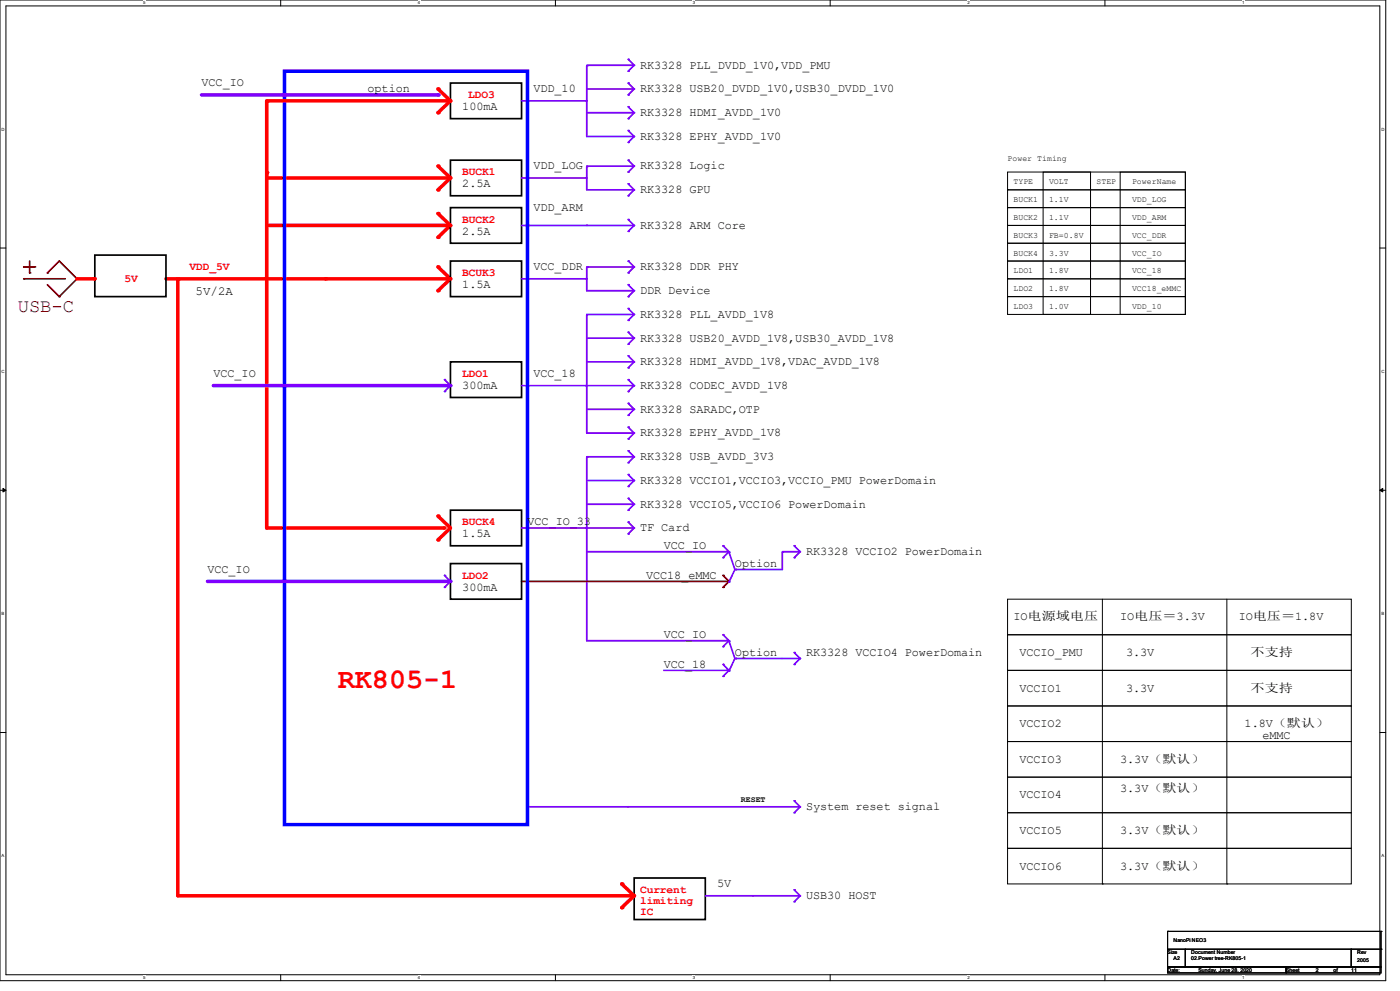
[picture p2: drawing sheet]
<svg xmlns="http://www.w3.org/2000/svg" width="420mm" height="297mm" viewBox="0 0 420 297" stroke-linecap="round" stroke-linejoin="round" font-family="sans-serif">
<path d="M0 0h415.7v293.9h-415.7zM1.8 1.8h412.1v290.3h-412.1z" fill="none" stroke="#000" stroke-width=".3"/>
<g fill="#fff">
<path d="M43 .2h.6v1.4h-.6z"/>
<path d="M43 292.3h.6v1.4h-.6z"/>
</g>
<path d="M84.2 0v1.8M84.2 292.1v1.8" fill="none" stroke="#000" stroke-width=".3"/>
<g fill="#fff">
<path d="M125.4 .2h.7v1.4h-.7z"/>
<path d="M125.4 292.3h.7v1.4h-.7z"/>
</g>
<path d="M166.6 0v1.8M166.6 292.1v1.8" fill="none" stroke="#000" stroke-width=".3"/>
<g fill="#fff">
<path d="M207.8 .2h.7v1.4h-.7z"/>
<path d="M207.8 292.3h.7v1.4h-.7z"/>
</g>
<path d="M249 0v1.8M249 292.1v1.8" fill="none" stroke="#000" stroke-width=".3"/>
<g fill="#fff">
<path d="M290.2 .2h.7v1.4h-.7z"/>
<path d="M290.2 292.3h.7v1.4h-.7z"/>
</g>
<path d="M331.5 0v1.8M331.5 292.1v1.8" fill="none" stroke="#000" stroke-width=".3"/>
<g fill="#fff">
<path d="M372.7 .2h.6v1.4h-.6z"/>
<path d="M372.7 292.3h.6v1.4h-.6z"/>
<path d="M.5 38.1h.9v1.4h-.9z"/>
<path d="M414.4 38.1h.9v1.4h-.9z"/>
<path d="M.5 110.6h.9v1.4h-.9z"/>
<path d="M414.4 110.6h.9v1.4h-.9z"/>
</g>
<path d="M0 74.3h1.8M413.9 74.3h1.8" fill="none" stroke="#000" stroke-width=".3"/>
<g fill="#fff">
<path d="M.5 183.2h.8v1.4h-.8z"/>
<path d="M414.4 183.2h.8v1.4h-.8z"/>
</g>
<path d="M0 146.9h1.8M413.9 146.9h1.8" fill="none" stroke="#000" stroke-width=".3"/>
<path d="M.9 146.4l.9 .5-.9 .5zM413.9 146.9l.9-.5v1z" fill="#000" stroke="#000" stroke-width=".3"/>
<g fill="#fff">
<path d="M.5 255.8h.8v1.4h-.8z"/>
<path d="M414.4 255.8h.8v1.4h-.8z"/>
</g>
<path d="M0 219.5h1.8M413.9 219.5h1.8" fill="none" stroke="#000" stroke-width=".3"/>
<path d="M188.5 99.6l1.7 1.7" fill="none" stroke="#7f00ff" stroke-width=".51"/>
<circle cx="188.5" cy="99.6" r=".25" fill="#7f00ff"/>
<path d="M176 101.3h14.1" fill="none" stroke="#7f00ff" stroke-width=".51"/>
<circle cx="190.1" cy="101.3" r=".25" fill="#7f00ff"/>
<path d="M190.2 101.3l-1.7 1.8" fill="none" stroke="#7f00ff" stroke-width=".51"/>
<circle cx="188.5" cy="103.1" r=".25" fill="#7f00ff"/>
<path d="M135.1 67.6l-3.7 3.5" fill="none" stroke="#f00" stroke-width="1.1"/>
<circle cx="131.4" cy="71.1" r=".53" fill="#f00"/>
<path d="M135.1 62.2h21.4v10.7h-21.4z" fill="none" stroke="#000" stroke-width=".51"/>
<path d="M80 67.6h55" fill="none" stroke="#f00" stroke-width="1.1"/>
<circle cx="135" cy="67.6" r=".53" fill="#f00"/>
<path d="M80 51.7v106.5" fill="none" stroke="#f00" stroke-width="1.1"/>
<circle cx="80" cy="51.7" r=".53" fill="#f00"/>
<path d="M135.1 48h21.4v10.7h-21.4z" fill="none" stroke="#000" stroke-width=".51"/>
<path d="M131.4 64l3.7 3.6" fill="none" stroke="#f00" stroke-width="1.1"/>
<circle cx="131.4" cy="64" r=".53" fill="#f00"/>
<path d="M135.1 53.3l-3.7 3.6" fill="none" stroke="#f00" stroke-width="1.1"/>
<circle cx="131.4" cy="56.9" r=".53" fill="#f00"/>
<path d="M131.4 49.8l3.7 3.5" fill="none" stroke="#f00" stroke-width="1.1"/>
<circle cx="131.4" cy="49.8" r=".53" fill="#f00"/>
<path d="M80 53.3h55" fill="none" stroke="#f00" stroke-width="1.1"/>
<circle cx="135" cy="53.3" r=".53" fill="#f00"/>
<path d="M131.4 80l3.7 3.6" fill="none" stroke="#f00" stroke-width="1.1"/>
<circle cx="131.4" cy="80" r=".53" fill="#f00"/>
<path d="M135.1 83.6l-3.7 3.5" fill="none" stroke="#f00" stroke-width="1.1"/>
<circle cx="131.4" cy="87.1" r=".53" fill="#f00"/>
<path d="M135.1 78.2h21.4v10.7h-21.4z" fill="none" stroke="#000" stroke-width=".51"/>
<path d="M97.8 83.6h37.2" fill="none" stroke="#f00" stroke-width="1.1"/>
<circle cx="135" cy="83.6" r=".53" fill="#f00"/>
<path d="M80 158.2h53.2" fill="none" stroke="#f00" stroke-width="1.1"/>
<circle cx="133.2" cy="158.2" r=".53" fill="#f00"/>
<path d="M135.1 152.9h21.4v10.7h-21.4z" fill="none" stroke="#000" stroke-width=".51"/>
<path d="M135.1 158.2l-3.7 3.6" fill="none" stroke="#f00" stroke-width="1.1"/>
<circle cx="131.4" cy="161.8" r=".53" fill="#f00"/>
<path d="M131.4 154.7l3.7 3.5" fill="none" stroke="#f00" stroke-width="1.1"/>
<circle cx="131.4" cy="154.7" r=".53" fill="#f00"/>
<path d="M135.1 24.9h21.4v10.7h-21.4z" fill="none" stroke="#000" stroke-width=".51"/>
<path d="M49.8 83.6h47.8" fill="none" stroke="#f00" stroke-width="1.1"/>
<circle cx="97.6" cy="83.6" r=".53" fill="#f00"/>
<path d="M135.1 108.5h21.4v10.6h-21.4z" fill="none" stroke="#000" stroke-width=".51"/>
<path d="M131.4 26.7l3.7 3.5" fill="none" stroke="#f00" stroke-width="1.1"/>
<circle cx="131.4" cy="26.7" r=".53" fill="#f00"/>
<path d="M135.1 30.2l-3.7 3.6" fill="none" stroke="#f00" stroke-width="1.1"/>
<circle cx="131.4" cy="33.8" r=".53" fill="#f00"/>
<path d="M80 30.4v22.9" fill="none" stroke="#f00" stroke-width="1.1"/>
<circle cx="80" cy="30.4" r=".53" fill="#f00"/>
<path d="M17.8 78.2l-3.6 3.6" fill="none" stroke="#7f0000" stroke-width=".51"/>
<circle cx="14.2" cy="81.8" r=".25" fill="#7f0000"/>
<path d="M23.1 83.6l-5.3 5.3" fill="none" stroke="#7f0000" stroke-width=".51"/>
<circle cx="23.1" cy="83.6" r=".25" fill="#7f0000"/>
<path d="M17.8 78.2l5.3 5.4" fill="none" stroke="#7f0000" stroke-width=".51"/>
<circle cx="23.1" cy="83.6" r=".25" fill="#7f0000"/>
<path d="M8.9 78.2v3.6" fill="none" stroke="#7f0000" stroke-width=".51"/>
<circle cx="8.9" cy="81.8" r=".25" fill="#7f0000"/>
<path d="M7.1 80h3.6" fill="none" stroke="#7f0000" stroke-width=".51"/>
<circle cx="7.1" cy="80" r=".25" fill="#7f0000"/>
<path d="M7.1 83.6h12.5" fill="none" stroke="#7f0000" stroke-width=".51"/>
<circle cx="7.1" cy="83.6" r=".25" fill="#7f0000"/>
<path d="M14.2 85.3l3.6 3.6" fill="none" stroke="#7f0000" stroke-width=".51"/>
<circle cx="17.8" cy="88.9" r=".25" fill="#7f0000"/>
<path d="M176 19.6h14.1" fill="none" stroke="#7f00ff" stroke-width=".51"/>
<circle cx="190.1" cy="19.6" r=".25" fill="#7f00ff"/>
<path d="M188.5 17.8l1.7 1.8" fill="none" stroke="#7f00ff" stroke-width=".51"/>
<circle cx="188.5" cy="17.8" r=".25" fill="#7f00ff"/>
<path d="M190.2 19.6l-1.7 1.7" fill="none" stroke="#7f00ff" stroke-width=".51"/>
<circle cx="188.5" cy="21.3" r=".25" fill="#7f00ff"/>
<path d="M156.5 30.2h19.4" fill="none" stroke="#7f00ff" stroke-width=".51"/>
<circle cx="175.9" cy="30.2" r=".25" fill="#7f00ff"/>
<path d="M176 19.7v21.2" fill="none" stroke="#7f00ff" stroke-width=".51"/>
<circle cx="176" cy="19.7" r=".25" fill="#7f00ff"/>
<path d="M190.2 26.7l-1.7 1.7" fill="none" stroke="#7f00ff" stroke-width=".51"/>
<circle cx="188.5" cy="28.4" r=".25" fill="#7f00ff"/>
<path d="M188.5 24.9l1.7 1.8" fill="none" stroke="#7f00ff" stroke-width=".51"/>
<circle cx="188.5" cy="24.9" r=".25" fill="#7f00ff"/>
<path d="M176 26.7h14.1" fill="none" stroke="#7f00ff" stroke-width=".51"/>
<circle cx="190.1" cy="26.7" r=".25" fill="#7f00ff"/>
<path d="M190.2 33.8l-1.7 1.8" fill="none" stroke="#7f00ff" stroke-width=".51"/>
<circle cx="188.5" cy="35.6" r=".25" fill="#7f00ff"/>
<path d="M188.5 32l1.7 1.8" fill="none" stroke="#7f00ff" stroke-width=".51"/>
<circle cx="188.5" cy="32" r=".25" fill="#7f00ff"/>
<path d="M176 33.8h14.1" fill="none" stroke="#7f00ff" stroke-width=".51"/>
<circle cx="190.1" cy="33.8" r=".25" fill="#7f00ff"/>
<path d="M190.2 40.9l-1.7 1.8" fill="none" stroke="#7f00ff" stroke-width=".51"/>
<circle cx="188.5" cy="42.7" r=".25" fill="#7f00ff"/>
<path d="M188.5 39.1l1.7 1.8" fill="none" stroke="#7f00ff" stroke-width=".51"/>
<circle cx="188.5" cy="39.1" r=".25" fill="#7f00ff"/>
<path d="M176 40.9h14.1" fill="none" stroke="#7f00ff" stroke-width=".51"/>
<circle cx="190.1" cy="40.9" r=".25" fill="#7f00ff"/>
<path d="M156.5 53.3h19.4" fill="none" stroke="#7f00ff" stroke-width=".51"/>
<circle cx="175.9" cy="53.3" r=".25" fill="#7f00ff"/>
<path d="M190.2 49.8l-1.7 1.8" fill="none" stroke="#7f00ff" stroke-width=".51"/>
<circle cx="188.5" cy="51.6" r=".25" fill="#7f00ff"/>
<path d="M188.5 48l1.7 1.8" fill="none" stroke="#7f00ff" stroke-width=".51"/>
<circle cx="188.5" cy="48" r=".25" fill="#7f00ff"/>
<path d="M176 49.8h14.1" fill="none" stroke="#7f00ff" stroke-width=".51"/>
<circle cx="190.1" cy="49.8" r=".25" fill="#7f00ff"/>
<path d="M190.2 56.9l-1.7 1.8" fill="none" stroke="#7f00ff" stroke-width=".51"/>
<circle cx="188.5" cy="58.7" r=".25" fill="#7f00ff"/>
<path d="M176 50v6.9" fill="none" stroke="#7f00ff" stroke-width=".51"/>
<circle cx="176" cy="50" r=".25" fill="#7f00ff"/>
<path d="M176 56.9h14.1" fill="none" stroke="#7f00ff" stroke-width=".51"/>
<circle cx="190.1" cy="56.9" r=".25" fill="#7f00ff"/>
<path d="M188.5 55.1l1.7 1.8" fill="none" stroke="#7f00ff" stroke-width=".51"/>
<circle cx="188.5" cy="55.1" r=".25" fill="#7f00ff"/>
<path d="M188.5 65.8l1.7 1.8" fill="none" stroke="#7f00ff" stroke-width=".51"/>
<circle cx="188.5" cy="65.8" r=".25" fill="#7f00ff"/>
<path d="M190.2 67.6l-1.7 1.7" fill="none" stroke="#7f00ff" stroke-width=".51"/>
<circle cx="188.5" cy="69.3" r=".25" fill="#7f00ff"/>
<path d="M156.5 67.6h19.4" fill="none" stroke="#7f00ff" stroke-width=".51"/>
<circle cx="175.9" cy="67.6" r=".25" fill="#7f00ff"/>
<path d="M176 67.6h14.1" fill="none" stroke="#7f00ff" stroke-width=".51"/>
<circle cx="190.1" cy="67.6" r=".25" fill="#7f00ff"/>
<path d="M156.5 83.6h19.4" fill="none" stroke="#7f00ff" stroke-width=".51"/>
<circle cx="175.9" cy="83.6" r=".25" fill="#7f00ff"/>
<path d="M188.5 106.7l1.7 1.8" fill="none" stroke="#7f00ff" stroke-width=".51"/>
<circle cx="188.5" cy="106.7" r=".25" fill="#7f00ff"/>
<path d="M156.5 115.6h19.4" fill="none" stroke="#7f00ff" stroke-width=".51"/>
<circle cx="175.9" cy="115.6" r=".25" fill="#7f00ff"/>
<path d="M190.2 94.2l-1.7 1.8" fill="none" stroke="#7f00ff" stroke-width=".51"/>
<circle cx="188.5" cy="96" r=".25" fill="#7f00ff"/>
<path d="M188.5 92.5l1.7 1.7" fill="none" stroke="#7f00ff" stroke-width=".51"/>
<circle cx="188.5" cy="92.5" r=".25" fill="#7f00ff"/>
<path d="M176 94.2h14.1" fill="none" stroke="#7f00ff" stroke-width=".51"/>
<circle cx="190.1" cy="94.2" r=".25" fill="#7f00ff"/>
<path d="M190.2 108.5l-1.7 1.7" fill="none" stroke="#7f00ff" stroke-width=".51"/>
<circle cx="188.5" cy="110.2" r=".25" fill="#7f00ff"/>
<path d="M176 94.4v35.4" fill="none" stroke="#7f00ff" stroke-width=".51"/>
<circle cx="176" cy="94.4" r=".25" fill="#7f00ff"/>
<path d="M176 108.5h14.1" fill="none" stroke="#7f00ff" stroke-width=".51"/>
<circle cx="190.1" cy="108.5" r=".25" fill="#7f00ff"/>
<path d="M176 115.6h14.1" fill="none" stroke="#7f00ff" stroke-width=".51"/>
<circle cx="190.1" cy="115.6" r=".25" fill="#7f00ff"/>
<path d="M190.2 115.6l-1.7 1.7" fill="none" stroke="#7f00ff" stroke-width=".51"/>
<circle cx="188.5" cy="117.3" r=".25" fill="#7f00ff"/>
<path d="M188.5 113.8l1.7 1.8" fill="none" stroke="#7f00ff" stroke-width=".51"/>
<circle cx="188.5" cy="113.8" r=".25" fill="#7f00ff"/>
<path d="M188.5 120.9l1.7 1.8" fill="none" stroke="#7f00ff" stroke-width=".51"/>
<circle cx="188.5" cy="120.9" r=".25" fill="#7f00ff"/>
<path d="M176 129.8h14.1" fill="none" stroke="#7f00ff" stroke-width=".51"/>
<circle cx="190.1" cy="129.8" r=".25" fill="#7f00ff"/>
<path d="M176 122.7h14.1" fill="none" stroke="#7f00ff" stroke-width=".51"/>
<circle cx="190.1" cy="122.7" r=".25" fill="#7f00ff"/>
<path d="M190.2 122.7l-1.7 1.8" fill="none" stroke="#7f00ff" stroke-width=".51"/>
<circle cx="188.5" cy="124.5" r=".25" fill="#7f00ff"/>
<path d="M188.5 128l1.7 1.8" fill="none" stroke="#7f00ff" stroke-width=".51"/>
<circle cx="188.5" cy="128" r=".25" fill="#7f00ff"/>
<path d="M190.2 129.8l-1.7 1.8" fill="none" stroke="#7f00ff" stroke-width=".51"/>
<circle cx="188.5" cy="131.6" r=".25" fill="#7f00ff"/>
<path d="M188.5 142.2l1.7 1.8" fill="none" stroke="#7f00ff" stroke-width=".51"/>
<circle cx="188.5" cy="142.2" r=".25" fill="#7f00ff"/>
<path d="M190.2 144l-1.7 1.8" fill="none" stroke="#7f00ff" stroke-width=".51"/>
<circle cx="188.5" cy="145.8" r=".25" fill="#7f00ff"/>
<path d="M156.5 158.2h19.4" fill="none" stroke="#7f00ff" stroke-width=".51"/>
<circle cx="175.9" cy="158.2" r=".25" fill="#7f00ff"/>
<path d="M188.5 149.4l1.7 1.7" fill="none" stroke="#7f00ff" stroke-width=".51"/>
<circle cx="188.5" cy="149.4" r=".25" fill="#7f00ff"/>
<path d="M176 158.2h14.1" fill="none" stroke="#7f00ff" stroke-width=".51"/>
<circle cx="190.1" cy="158.2" r=".25" fill="#7f00ff"/>
<path d="M176 151.1h14.1" fill="none" stroke="#7f00ff" stroke-width=".51"/>
<circle cx="190.1" cy="151.1" r=".25" fill="#7f00ff"/>
<path d="M176 137.1v54.9" fill="none" stroke="#7f00ff" stroke-width=".51"/>
<circle cx="176" cy="137.1" r=".25" fill="#7f00ff"/>
<path d="M190.2 151.1l-1.7 1.8" fill="none" stroke="#7f00ff" stroke-width=".51"/>
<circle cx="188.5" cy="152.9" r=".25" fill="#7f00ff"/>
<path d="M176 144h14.1" fill="none" stroke="#7f00ff" stroke-width=".51"/>
<circle cx="190.1" cy="144" r=".25" fill="#7f00ff"/>
<path d="M188.5 156.5l1.7 1.7" fill="none" stroke="#7f00ff" stroke-width=".51"/>
<circle cx="188.5" cy="156.5" r=".25" fill="#7f00ff"/>
<path d="M190.2 158.2l-1.7 1.8" fill="none" stroke="#7f00ff" stroke-width=".51"/>
<circle cx="188.5" cy="160" r=".25" fill="#7f00ff"/>
<path d="M176 165.4h42.5" fill="none" stroke="#7f00ff" stroke-width=".51"/>
<circle cx="218.5" cy="165.4" r=".25" fill="#7f00ff"/>
<path d="M190.2 136.9l-1.7 1.8" fill="none" stroke="#7f00ff" stroke-width=".51"/>
<circle cx="188.5" cy="138.7" r=".25" fill="#7f00ff"/>
<path d="M188.5 135.1l1.7 1.8" fill="none" stroke="#7f00ff" stroke-width=".51"/>
<circle cx="188.5" cy="135.1" r=".25" fill="#7f00ff"/>
<path d="M176 136.9h14.1" fill="none" stroke="#7f00ff" stroke-width=".51"/>
<circle cx="190.1" cy="136.9" r=".25" fill="#7f00ff"/>
<path d="M234.7 165.5v5.2" fill="none" stroke="#7f00ff" stroke-width=".51"/>
<circle cx="234.7" cy="165.5" r=".25" fill="#7f00ff"/>
<path d="M238.3 163.6l1.7 1.8" fill="none" stroke="#7f00ff" stroke-width=".51"/>
<circle cx="238.3" cy="163.6" r=".25" fill="#7f00ff"/>
<path d="M240 165.4l-1.7 1.7" fill="none" stroke="#7f00ff" stroke-width=".51"/>
<circle cx="238.3" cy="167.1" r=".25" fill="#7f00ff"/>
<path d="M234.7 165.4h5.2" fill="none" stroke="#7f00ff" stroke-width=".51"/>
<circle cx="239.9" cy="165.4" r=".25" fill="#7f00ff"/>
<path d="M216.9 172.5l1.8 1.7" fill="none" stroke="#7f0000" stroke-width=".51"/>
<circle cx="216.9" cy="172.5" r=".25" fill="#7f0000"/>
<path d="M218.7 174.2l-1.8 1.8" fill="none" stroke="#7f0000" stroke-width=".51"/>
<circle cx="216.9" cy="176" r=".25" fill="#7f0000"/>
<path d="M156.5 174.2h62" fill="none" stroke="#7f0000" stroke-width=".51"/>
<circle cx="218.5" cy="174.2" r=".25" fill="#7f0000"/>
<path d="M218.7 165.4l-1.8 1.7" fill="none" stroke="#7f00ff" stroke-width=".51"/>
<circle cx="216.9" cy="167.1" r=".25" fill="#7f00ff"/>
<path d="M216.9 163.6l1.8 1.8" fill="none" stroke="#7f00ff" stroke-width=".51"/>
<circle cx="216.9" cy="163.6" r=".25" fill="#7f00ff"/>
<path d="M220.5 170.7l-1.8 3.7" fill="none" stroke="#7f00ff" stroke-width=".51"/>
<circle cx="218.7" cy="174.4" r=".25" fill="#7f00ff"/>
<path d="M218.7 165.5l1.8 5.2" fill="none" stroke="#7f00ff" stroke-width=".51"/>
<circle cx="218.7" cy="165.5" r=".25" fill="#7f00ff"/>
<path d="M220.6 170.7h14.1" fill="none" stroke="#7f00ff" stroke-width=".51"/>
<circle cx="220.6" cy="170.7" r=".25" fill="#7f00ff"/>
<path d="M176 192h42.5" fill="none" stroke="#7f00ff" stroke-width=".51"/>
<circle cx="218.5" cy="192" r=".25" fill="#7f00ff"/>
<path d="M199.1 200.9h19.4" fill="none" stroke="#7f00ff" stroke-width=".51"/>
<circle cx="218.5" cy="200.9" r=".25" fill="#7f00ff"/>
<path d="M218.7 200.9l-1.8 1.8" fill="none" stroke="#7f00ff" stroke-width=".51"/>
<circle cx="216.9" cy="202.7" r=".25" fill="#7f00ff"/>
<path d="M216.9 199.1l1.8 1.8" fill="none" stroke="#7f00ff" stroke-width=".51"/>
<circle cx="216.9" cy="199.1" r=".25" fill="#7f00ff"/>
<path d="M220.5 197.4l-1.8 3.7" fill="none" stroke="#7f00ff" stroke-width=".51"/>
<circle cx="218.7" cy="201.1" r=".25" fill="#7f00ff"/>
<path d="M216.9 190.2l1.8 1.8" fill="none" stroke="#7f00ff" stroke-width=".51"/>
<circle cx="216.9" cy="190.2" r=".25" fill="#7f00ff"/>
<path d="M218.7 192l-1.8 1.8" fill="none" stroke="#7f00ff" stroke-width=".51"/>
<circle cx="216.9" cy="193.8" r=".25" fill="#7f00ff"/>
<path d="M220.6 197.4h14.1" fill="none" stroke="#7f00ff" stroke-width=".51"/>
<circle cx="220.6" cy="197.4" r=".25" fill="#7f00ff"/>
<path d="M218.7 192.2l1.8 5.2" fill="none" stroke="#7f00ff" stroke-width=".51"/>
<circle cx="218.7" cy="192.2" r=".25" fill="#7f00ff"/>
<path d="M238.3 195.6l1.7 1.8" fill="none" stroke="#7f00ff" stroke-width=".51"/>
<circle cx="238.3" cy="195.6" r=".25" fill="#7f00ff"/>
<path d="M234.7 197.4h5.2" fill="none" stroke="#7f00ff" stroke-width=".51"/>
<circle cx="239.9" cy="197.4" r=".25" fill="#7f00ff"/>
<path d="M240 197.4l-1.7 1.7" fill="none" stroke="#7f00ff" stroke-width=".51"/>
<circle cx="238.3" cy="199.1" r=".25" fill="#7f00ff"/>
<path d="M158.2 241.8h30.1" fill="none" stroke="#7f00ff" stroke-width=".51"/>
<circle cx="188.3" cy="241.8" r=".25" fill="#7f00ff"/>
<path d="M240 241.8l-1.7 1.8" fill="none" stroke="#7f00ff" stroke-width=".51"/>
<circle cx="238.3" cy="243.6" r=".25" fill="#7f00ff"/>
<path d="M238.3 240l1.7 1.8" fill="none" stroke="#7f00ff" stroke-width=".51"/>
<circle cx="238.3" cy="240" r=".25" fill="#7f00ff"/>
<path d="M188.5 241.8h51.4" fill="none" stroke="#7f00ff" stroke-width=".51"/>
<circle cx="239.9" cy="241.8" r=".25" fill="#7f00ff"/>
<path d="M188.5 78.2l1.7 1.8" fill="none" stroke="#7f00ff" stroke-width=".51"/>
<circle cx="188.5" cy="78.2" r=".25" fill="#7f00ff"/>
<path d="M190.2 87.1l-1.7 1.8" fill="none" stroke="#7f00ff" stroke-width=".51"/>
<circle cx="188.5" cy="88.9" r=".25" fill="#7f00ff"/>
<path d="M176 87.1h14.1" fill="none" stroke="#7f00ff" stroke-width=".51"/>
<circle cx="190.1" cy="87.1" r=".25" fill="#7f00ff"/>
<path d="M188.5 85.3l1.7 1.8" fill="none" stroke="#7f00ff" stroke-width=".51"/>
<circle cx="188.5" cy="85.3" r=".25" fill="#7f00ff"/>
<path d="M190.2 80l-1.7 1.8" fill="none" stroke="#7f00ff" stroke-width=".51"/>
<circle cx="188.5" cy="81.8" r=".25" fill="#7f00ff"/>
<path d="M176 80.2v6.9" fill="none" stroke="#7f00ff" stroke-width=".51"/>
<circle cx="176" cy="80.2" r=".25" fill="#7f00ff"/>
<path d="M176 80h14.1" fill="none" stroke="#7f00ff" stroke-width=".51"/>
<circle cx="190.1" cy="80" r=".25" fill="#7f00ff"/>
<path d="M190.2 263.1h21.4v12.5h-21.4z" fill="none" stroke="#000" stroke-width=".51"/>
<path d="M190.2 268.5l-3.7 3.5" fill="none" stroke="#f00" stroke-width="1.1"/>
<circle cx="186.5" cy="272" r=".53" fill="#f00"/>
<path d="M186.5 264.9l3.7 3.6" fill="none" stroke="#f00" stroke-width="1.1"/>
<circle cx="186.5" cy="264.9" r=".53" fill="#f00"/>
<path d="M211.6 268.5h14" fill="none" stroke="#7f00ff" stroke-width=".51"/>
<circle cx="225.6" cy="268.5" r=".25" fill="#7f00ff"/>
<path d="M225.8 268.5h14.1" fill="none" stroke="#7f00ff" stroke-width=".51"/>
<circle cx="239.9" cy="268.5" r=".25" fill="#7f00ff"/>
<path d="M238.3 266.7l1.7 1.8" fill="none" stroke="#7f00ff" stroke-width=".51"/>
<circle cx="238.3" cy="266.7" r=".25" fill="#7f00ff"/>
<path d="M240 268.5l-1.7 1.8" fill="none" stroke="#7f00ff" stroke-width=".51"/>
<circle cx="238.3" cy="270.3" r=".25" fill="#7f00ff"/>
<path d="M28.4 76.5h21.4v12.4h-21.4zM135.1 168.9h21.4v10.7h-21.4z" fill="none" stroke="#000" stroke-width=".51"/>
<path d="M302.3 51.6h53.3v5.3h-53.3zM302.3 56.9h53.3v5.3h-53.3zM312.9 51.6h14.3v42.6h-14.3zM336 51.6h19.6v42.6h-19.6zM302.3 62.2h53.3v5.4h-53.3zM302.3 67.6h53.3v5.3h-53.3zM302.3 72.9h53.3v5.3h-53.3zM302.3 78.2h53.3v5.4h-53.3zM302.3 83.6h53.3v5.3h-53.3zM302.3 88.9h53.3v5.3h-53.3z" fill="none" stroke="#000" stroke-width=".3"/>
<path d="M23.1 83.6h5.2" fill="none" stroke="#f00" stroke-width="1.1"/>
<circle cx="28.3" cy="83.6" r=".53" fill="#f00"/>
<path d="M135.1 174.2l-1.7 1.8" fill="none" stroke="#7f00ff" stroke-width=".51"/>
<circle cx="133.4" cy="176" r=".25" fill="#7f00ff"/>
<path d="M133.4 172.5l1.7 1.7" fill="none" stroke="#7f00ff" stroke-width=".51"/>
<circle cx="133.4" cy="172.5" r=".25" fill="#7f00ff"/>
<path d="M133.4 113.8l1.7 1.8" fill="none" stroke="#7f00ff" stroke-width=".51"/>
<circle cx="133.4" cy="113.8" r=".25" fill="#7f00ff"/>
<path d="M135.1 115.6l-1.7 1.7" fill="none" stroke="#7f00ff" stroke-width=".51"/>
<circle cx="133.4" cy="117.3" r=".25" fill="#7f00ff"/>
<path d="M302.3 179.6h103.1v10.6h-103.1zM330.7 179.6v85.3M368 179.6v85.3M302.3 190.2h103.1v10.7h-103.1zM302.3 211.6h103.1v10.6h-103.1zM302.3 200.9h103.1v10.7h-103.1zM302.3 232.9h103.1v10.7h-103.1zM302.3 222.3h103.1v10.6h-103.1zM302.3 243.6h103.1v10.7h-103.1zM302.3 254.3h103.1v10.6h-103.1zM330.7 264.9h.1M368 264.9h.1" fill="none" stroke="#000" stroke-width=".3"/>
<path d="M85.3 21.3h72.9v225.8h-72.9z" fill="none" stroke="#00f" stroke-width="1.1"/>
<path d="M64 115.6h71" fill="none" stroke="#7f00ff" stroke-width="1.1"/>
<circle cx="135" cy="115.6" r=".53" fill="#7f00ff"/>
<path d="M62.2 174.2h72.8" fill="none" stroke="#7f00ff" stroke-width="1.1"/>
<circle cx="135" cy="174.2" r=".53" fill="#7f00ff"/>
<path d="M53.3 268.5h136.8" fill="none" stroke="#f00" stroke-width="1.1"/>
<circle cx="190.1" cy="268.5" r=".53" fill="#f00"/>
<path d="M53.3 83.7v184.8" fill="none" stroke="#f00" stroke-width="1.1"/>
<circle cx="53.3" cy="83.7" r=".53" fill="#f00"/>
<path d="M60.5 28.4h70.9" fill="none" stroke="#7f00ff" stroke-width="1.1"/>
<circle cx="131.4" cy="28.4" r=".53" fill="#7f00ff"/>
<path d="M80 30.2h55" fill="none" stroke="#f00" stroke-width="1.1"/>
<circle cx="135" cy="30.2" r=".53" fill="#f00"/>
<path d="M350.3 279.1h.1M350.3 279.1v5.4M350.3 279.1h64M414.3 279.1h.1M414.3 279.1v5.4M350.3 284.5h5.3v5.3h-5.3zM350.3 289.8h35.5v1.8h-35.5zM355.6 284.5h49.8v5.3h-49.8zM385.8 289.8h28.5v1.8h-28.5zM405.4 284.5h8.9v5.3h-8.9zM414.3 284.5h.1" fill="none" stroke="#000" stroke-width=".3"/>
<text font-size="8.5" fill="#f00" x="101.3" y="206.2">RK805-1</text>
<text font-size="5.7" fill="#7f0000" x="5.3" y="93.4">USB-C</text>
<text font-size="3.7" x="58.7" y="88.3">5V/2A</text>
<g font-size="3.6">
<text x="192" y="20.6">RK3328 PLL_DVDD_1V0,VDD_PMU</text>
<text x="60.5" y="25.9">VCC_IO</text>
<text x="110.2" y="27.7">option</text>
<text x="160" y="27.7">VDD_10</text>
<text x="192" y="27.7">RK3328 USB20_DVDD_1V0,USB30_DVDD_1V0</text>
<text x="138.7" y="33">100mA</text>
<text x="192" y="34.8">RK3328 HDMI_AVDD_1V0</text>
<text x="192" y="41.9">RK3328 EPHY_AVDD_1V0</text>
<text x="160" y="50.8">VDD_LOG</text>
<text x="192" y="50.8">RK3328 Logic</text>
<text x="138.7" y="56.1">2.5A</text>
<text x="192" y="57.9">RK3328 GPU</text>
<text x="160" y="63.2">VDD_ARM</text>
<text x="138.7" y="70.4">2.5A</text>
<text x="192" y="68.6">RK3328 ARM Core</text>
<text x="160" y="81">VCC_DDR</text>
<text x="192" y="81">RK3328 DDR PHY</text>
<text x="138.7" y="86.4">1.5A</text>
<text x="192" y="88.1">DDR Device</text>
<text x="192" y="95.2">RK3328 PLL_AVDD_1V8</text>
<text x="192" y="102.4">RK3328 USB20_AVDD_1V8,USB30_AVDD_1V8</text>
<text x="64" y="113">VCC_IO</text>
<text x="160" y="113">VCC_18</text>
<text x="192" y="109.5">RK3328 HDMI_AVDD_1V8,VDAC_AVDD_1V8</text>
<text x="138.7" y="116.6">300mA</text>
<text x="192" y="116.6">RK3328 CODEC_AVDD_1V8</text>
<text x="192" y="123.7">RK3328 SARADC,OTP</text>
<text x="192" y="130.8">RK3328 EPHY_AVDD_1V8</text>
<text x="192" y="137.9">RK3328 USB_AVDD_3V3</text>
<text x="192" y="145">RK3328 VCCIO1,VCCIO3,VCCIO_PMU PowerDomain</text>
<text x="192" y="152.1">RK3328 VCCIO5,VCCIO6 PowerDomain</text>
<text x="138.7" y="161">1.5A</text>
<text x="158.2" y="157.5">VCC_IO_33</text>
<text x="192" y="159.3">TF Card</text>
<text x="199.1" y="164.6">VCC_IO</text>
<text x="241.8" y="166.4">RK3328 VCCIO2 PowerDomain</text>
<text x="62.2" y="171.7">VCC_IO</text>
<text x="193.8" y="173.5">VCC18_eMMC</text>
<text x="220.5" y="169.9">Option</text>
<text x="138.7" y="177">300mA</text>
<text x="304" y="185.9">IO电源域电压</text>
<text x="336" y="185.9">IO电压＝3.3V</text>
<text x="371.6" y="185.9">IO电压＝1.8V</text>
<text x="199.1" y="191.3">VCC_IO</text>
<text x="220.5" y="196.6">Option</text>
<text x="241.8" y="196.6">RK3328 VCCIO4 PowerDomain</text>
<text x="305.8" y="196.6">VCCIO_PMU</text>
<text x="337.8" y="196.6">3.3V</text>
<text x="375.2" y="196.6">不支持</text>
<text x="199.1" y="200.2">VCC_18</text>
<text x="305.8" y="207.3">VCCIO1</text>
<text x="337.8" y="207.3">3.3V</text>
<text x="375.2" y="207.3">不支持</text>
<text x="305.8" y="217.9">VCCIO2</text>
<text x="373.4" y="217.9">1.8V（默认）</text>
<text x="378.7" y="221.5">eMMC</text>
<text x="305.8" y="228.6">VCCIO3</text>
<text x="336" y="228.6">3.3V（默认）</text>
<text x="305.8" y="239.3">VCCIO4</text>
<text x="336" y="237.5">3.3V（默认）</text>
<text x="241.8" y="242.8">System reset signal</text>
<text x="305.8" y="249.9">VCCIO5</text>
<text x="336" y="249.9">3.3V（默认）</text>
<text x="305.8" y="260.6">VCCIO6</text>
<text x="336" y="260.6">3.3V（默认）</text>
<text x="215.1" y="265.9">5V</text>
<text x="241.8" y="269.5">USB30 HOST</text>
</g>
<g font-size="3.3" fill="#f00">
<text x="140.5" y="29.4">LDO3</text>
<text x="138.7" y="52.5">BUCK1</text>
<text x="138.7" y="66.8">BUCK2</text>
<text x="56.9" y="81">VDD_5V</text>
<text x="138.7" y="82.8">BCUK3</text>
<text x="37.3" y="84.5">5V</text>
<text x="138.7" y="113">LDO1</text>
<text x="138.7" y="157.4">BUCK4</text>
<text x="138.7" y="173.4">LDO2</text>
<text x="192" y="267.7">Current</text>
<text x="192" y="271">limiting</text>
<text x="192" y="274.4">IC</text>
</g>
<g font-size="2.5">
<text x="302.3" y="48.2">Power Timing</text>
<text x="304" y="55.3">TYPE</text>
<text x="314.7" y="55.3">VOLT</text>
<text x="328.9" y="55.3">STEP</text>
<text x="339.6" y="55.3">PowerName</text>
<text x="304" y="60.6">BUCK1</text>
<text x="304" y="66">BUCK2</text>
<text x="314.7" y="66">1.1V</text>
<text x="314.7" y="60.6">1.1V</text>
<text x="339.6" y="60.6">VDD_LOG</text>
<text x="339.6" y="66">VDD_ARM</text>
<text x="304" y="71.3">BUCK3</text>
<text x="314.7" y="71.3">FB=0.8V</text>
<text x="339.6" y="71.3">VCC_DDR</text>
<text x="304" y="76.6">BUCK4</text>
<text x="314.7" y="76.6">3.3V</text>
<text x="339.6" y="76.6">VCC_IO</text>
<text x="304" y="82">LDO1</text>
<text x="314.7" y="82">1.8V</text>
<text x="339.6" y="82">VCC_18</text>
<text x="304" y="87.3">LDO2</text>
<text x="314.7" y="87.3">1.8V</text>
<text x="339.6" y="87.3">VCC18_eMMC</text>
<text x="304" y="92.6">LDO3</text>
<text x="314.7" y="92.6">1.0V</text>
<text x="339.6" y="92.6">VDD_10</text>
<text x="222.3" y="240.2">RESET</text>
</g>
<g font-size="1.6">
<text x="350.3" y="285.9">Size</text>
<text x="352" y="282.2">NanoPi NEO3</text>
<text x="352" y="287.7">A2</text>
<text x="357.4" y="285.9">Document Number</text>
<text x="357.4" y="287.7">02.Power tree-RK805-1</text>
<text x="407.2" y="285.9">Rev</text>
<text x="350.3" y="291.2">Date:</text>
<text x="359.5" y="291.2">Sunday, June 28, 2020</text>
<text x="385.8" y="291.2">Sheet</text>
<text x="394.7" y="291.2">2</text>
<text x="400" y="291.2">of</text>
<text x="405.4" y="291.2">11</text>
<text x="407.2" y="288.4">2005</text>
</g>
<g font-size="1.3">
<text x="43" y="1.3">5</text>
<text x="125.4" y="1.3">4</text>
<text x="207.8" y="1.3">3</text>
<text x="290.2" y="1.3">2</text>
<text x="372.7" y="1.3">1</text>
<text x=".5" y="39.2">D</text>
<text x="414.4" y="39.2">D</text>
<text x=".5" y="111.8">C</text>
<text x="414.4" y="111.8">C</text>
<text x=".5" y="184.4">B</text>
<text x="414.4" y="184.4">B</text>
<text x=".5" y="257">A</text>
<text x="414.4" y="257">A</text>
<text x="43" y="293.5">5</text>
<text x="125.4" y="293.5">4</text>
<text x="207.8" y="293.5">3</text>
<text x="290.2" y="293.5">2</text>
<text x="372.7" y="293.5">1</text>
</g>
</svg>
